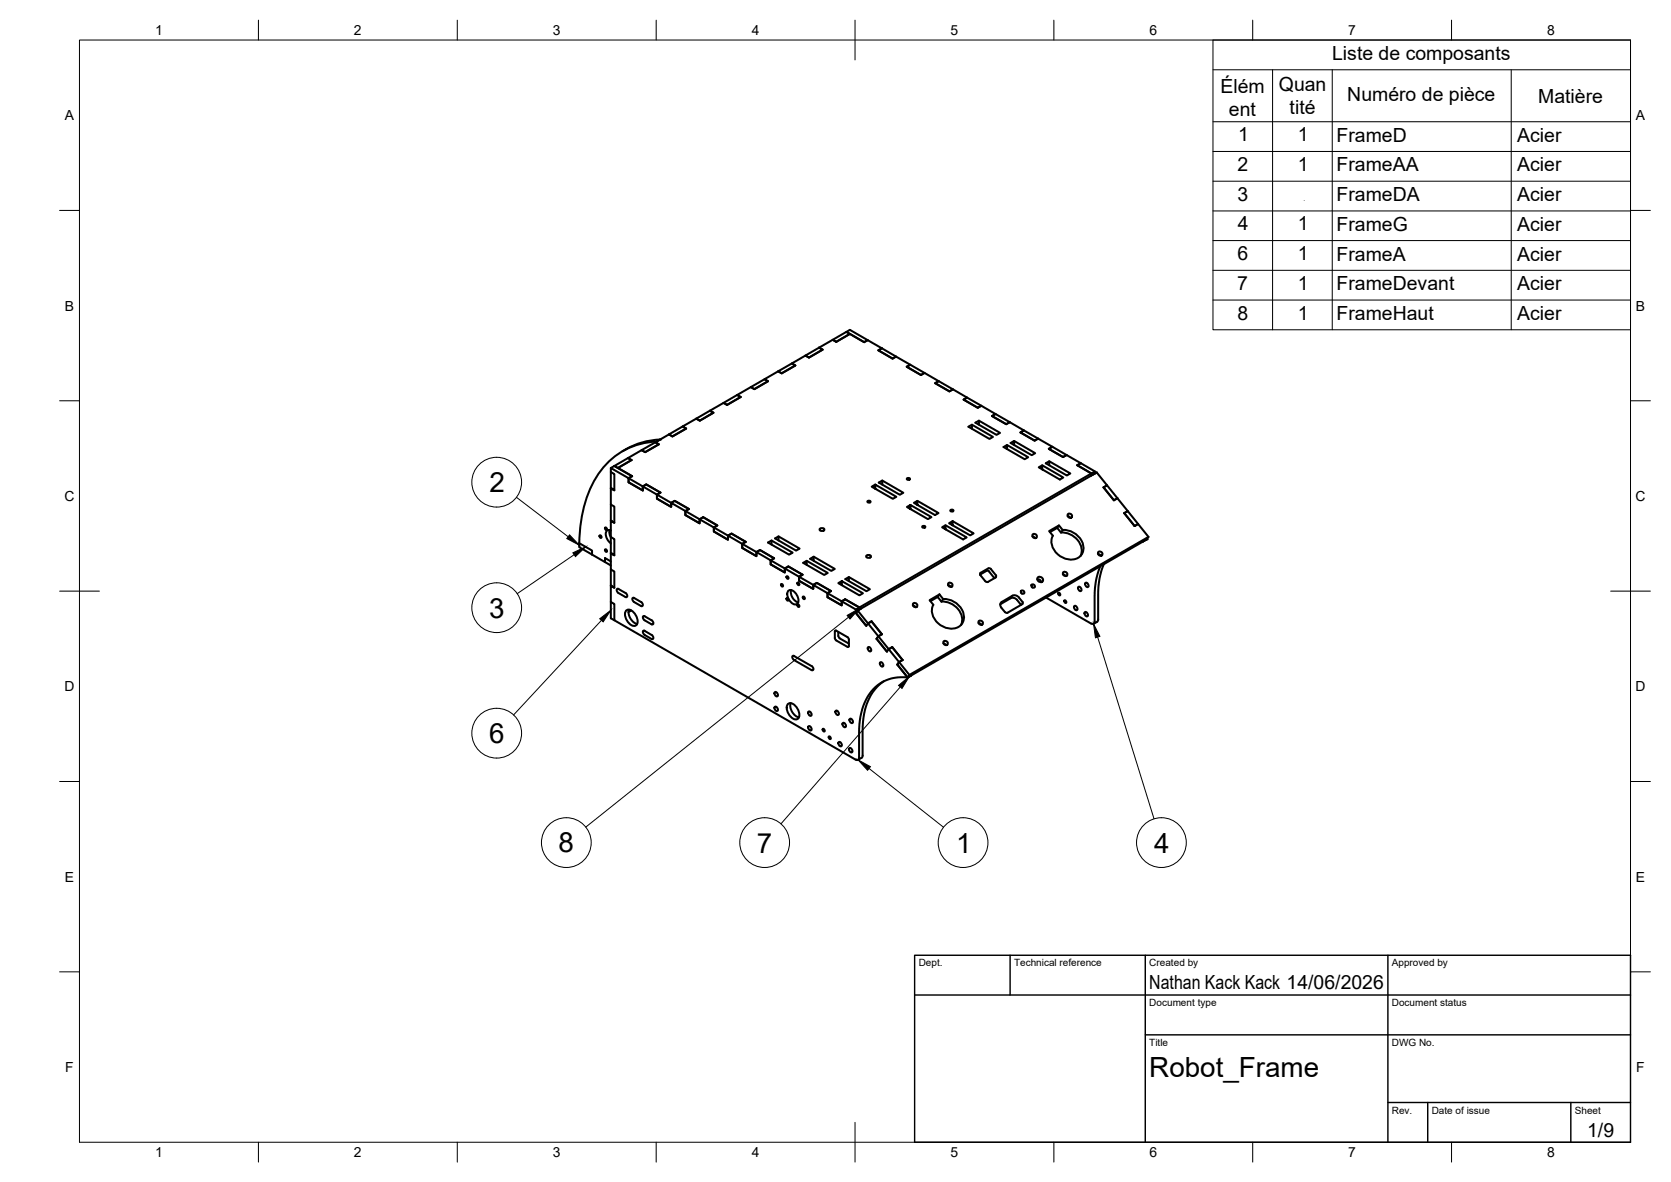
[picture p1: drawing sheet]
<svg xmlns="http://www.w3.org/2000/svg" width="420mm" height="297mm" viewBox="0 0 420 297" stroke-linecap="round" stroke-linejoin="round" font-family="sans-serif">
<!-- layer: Visible -->
<g fill="none" stroke="#000" stroke-width=".51">
<path d="M188.8 97.3l3.4-2 .9 .5-3.4 2zM195.7 93.3l3.4-2 .9 .5-3.4 2zM202.5 89.4l3.5-2 .8 .5-3.4 2zM206 87.4l.8 .5-3.4 2-.9-.5-3.4 1.9 .9 .5-3.4 2-.9-.5-3.5 2 .9 .5-3.4 2-.9-.5-3.4 2 .8 .5-3.4 2-.9-.6-3.4 2 .9 .5-3.4 2-.9-.5-3.5 2 .9 .5-3.4 2-.9-.5-3.4 2 .9 .5-3.5 1.9-.9-.5-3.4 2 .9 .5M210.3 85.9l-.9-.5-3.4 2M212.8 83.4l.9-.5 4.5 2.6-.9 .5zM213.7 83.9l3.6 2.1M213.7 83.9l-3.4 2M213.7 83.9l-.9-.5-3.4 2 .9 .5M217.3 86l.9-.5 3.5 2M220.9 88l.8-.5 3.6 2.1-.9 .5zM221.7 87.5l-.8 .5 3.5 2.1 .9-.5 3.6 2.1-.9 .5 3.6 2 .9-.5 3.5 2.1-.9 .5 3.6 2 .9-.5 3.6 2.1-.9 .5 3.6 2.1 .8-.5 3.6 2-.9 .5 3.6 2.1 .9-.5 3.6 2.1-.9 .5 3.5 2 .9-.5 3.6 2.1-.9 .5 3.6 2.1 .9-.6 3.6 2.1-.9 .5"/>
<path d="M228 92.2l.9-.5 3.6 2-.9 .5zM235.1 96.3l.9-.5 3.6 2-.9 .5zM153.6 118.6v4.1l.9 .5M153.6 117.6l.9-.5 4.4 2.6M155.4 117.6l3.5 2.1M158.8 115.6l-3.4 2M158.8 115.6l-.9-.5-3.4 2 .9 .5M158.9 119.7l-.8 .5v1l3.5 2.1v-1.1l.9-.5 3.6 2.1-.9 .5v1l3.6 2.1v-1l.9-.5 3.5 2-.9 .5v1l3.6 2.1v-1l.9-.5 3.6 2-.9 .6v1l3.5 2v-1l.9-.5 3.6 2.1-.9 .5v1l3.6 2.1v-1.1l.9-.5 3.5 2.1-.8 .5v1l3.5 2.1v-1l.9-.5 3.6 2-.9 .5v1.1l3.6 2v-1l.9-.5 3.6 2-.9 .6v1l3.5 2v-1l.9-.5M158.9 119.7l-.8 .5 3.5 2 .9-.5 3.6 2.1-.9 .5 3.6 2.1 .9-.5 3.5 2-.9 .5 3.6 2.1 .9-.5 3.6 2-.9 .6 3.5 2 .9-.5 3.6 2.1-.9 .5 3.6 2 .9-.5 3.5 2.1-.8 .5 3.5 2.1 .9-.5 3.6 2-.9 .5 3.6 2.1 .9-.5 3.6 2-.9 .6 3.5 2 .9-.5M161.3 113.1l3.5-1.9 .9 .5-3.5 1.9zM165.1 111l.9-.6a19.1 19.1 0 0 0-9.5 3M165.1 111a18.8 18.8 0 0 0-17.1 12.8 36.3 36.3 0 0 0-2.3 12.7"/>
<path d="M168.2 109.2l3.4-2 .9 .5-3.4 2zM175.1 105.2l3.4-2 .9 .5-3.4 2zM181.9 101.2l3.5-1.9 .8 .5-3.4 2zM242.3 100.4l.9-.5 3.5 2.1-.8 .5zM244.4 106.7l5.3 3.1-.9 .5-5.3-3.1 .9-.5v1M246.1 105.7l5.4 3.1-.9 .5-5.3-3.1 .8-.5v1M249.4 104.5l.9-.5 3.6 2.1-.9 .5zM253.2 111.8l5.3 3.1-.9 .5-5.3-3.1 .9-.5v1M255 110.8l5.3 3.1-.9 .5-5.3-3.1 .9-.5v1M256.6 108.7l.9-.5 3.5 2-.9 .5zM262.1 116.9l5.3 3.1-.9 .5-5.3-3.1 .9-.5v1.1M263.7 112.8l.9-.5 3.6 2-.9 .6z"/>
<path d="M263.8 115.9l5.3 3.1-.9 .5-5.2-3.1 .8-.5v1M270.9 116.9l.9-.5 3.5 2.1v.5M270.9 116.9l3.5 2.1v.5v-.5zM274.9 119.2l-58.4 33.7M275.3 118.5l-60.1 34.7M275.8 118.7l-.9 .5M275.8 118.7l2.6 3.3-.9 .5M145.6 136.5v1l3.3 1.9M145.6 136.5l3.3 1.9v1M148.9 139.4l3.2 1.9v-1.1l1.5 .9M150.8 134.6l.3 .1 .1 .4-.3-.1zM152.1 132.6l.4 .1 .1 .5-.4-.1z"/>
<path d="M152.1 138.1l.4 .1 .1 .4h-.4zM153.3 133.2l-.1 .7 .4 1.1M153.6 126.8v4.1l.9 .5M153.6 135v4l.9 .5M153.6 133.3a.94 .94 0 0 0-1.1 .2 .94 .94 0 0 0-.1 1.1l.5 1.3 .7 .7M194 135.8l5.3 3.1-.9 .5-5.3-3.1 .9-.5v1M195.7 134.8l5.4 3.1-.9 .5-5.3-3.1 .8-.5v1M204.6 139.9l5.3 3.1-.9 .5-5.3-3.1 .9-.5v1M206.2 132.8a.68 .68 0 0 1 1.1 .4 .68 .68 0 0 1-.7 .3 .68 .68 0 0 1-.5-.5zM217.9 139.6a.68 .68 0 0 1 1.1 .3 .68 .68 0 0 1-.7 .3 .68 .68 0 0 1-.5-.5zM218.2 125.9l.4-.1 .3 .3-.5 .2-.3-.2zM220.1 121.8l-.9 .5 5.3 3.1 .9-.6-5.3-3v1"/>
<path d="M221.8 120.8l5.3 3-.8 .5-5.3-3 .8-.5v1M228.1 120.2l.4-.1 .3 .3-.5 .2-.3-.2zM228.9 126.9l-.9 .5 5.3 3.1 .9-.6-5.3-3v1M230.7 125.9l5.3 3-.9 .5-5.3-3 .9-.5v1M232 132.2h.4l.3 .3-.5 .1-.3-.1zM237.7 132l5.4 3.1-.9 .5-5.3-3.1 .8-.5v1M239.1 128.1h.3l.3 .3-.5 .1-.3-.1zM239.5 131l5.3 3-.9 .5-5.3-3 .9-.5v1M259.6 134.8l.6 .4M259.8 134.2a.58 .58 0 0 1 .8 .2 .58 .58 0 0 1-.3 .8h-.2a.6 .6 0 0 1-.3-1zM264 133.7l1.8-1 1 1.1M266.3 132l-.5 .7"/>
<path d="M266.8 133.8a4.9 4.9 0 0 1 5.1 5.4l-.2 .5M267.2 133.2l-.9-1.2-2.5 1.5 .9 1.1M267.2 133.2l-.4 .6M267.2 133.2a4.8 4.8 0 0 1 5.1 5.5 3.7 3.7 0 0 1-5.7 1.1 4.1 4.1 0 0 1-1.9-5.2M268.5 129.7l.6 .4M268.6 129.1a.58 .58 0 0 1 .8 .2 .58 .58 0 0 1-.2 .8h-.2a.6 .6 0 0 1-.4-1zM276.1 139.2l.7 .5M276.3 138.6a.58 .58 0 0 1 .8 .3 .58 .58 0 0 1-.3 .8l-.2-.1a.6 .6 0 0 1-.3-1zM277.5 122.5l.9-.5 2.6 3.2M277.5 122.5l2.6 3.2M281 125.2l-.9 .5M281 125.2l2.6 3.2-.9 .6"/>
<path d="M282.7 129l.9-.6 2.6 3.3M282.7 129l2.6 3.2M286.2 131.7l-.9 .5M286.2 131.7l2.6 3.2-.5 .6M287.4 136h.1M287.4 136l-58.3 33.7M288.3 135.5l-.8 .5M288.3 135.5l-.9 .5M288.8 134.9l-60.1 34.7M152.1 140.2v1.1l1.5 .8M153.6 143.1v4.1l.9 .5M153.6 151.3v4.1l.9 .5"/>
<path d="M157.3 149a.68 .68 0 0 1 .2 1.1l-2-1.1a.69 .69 0 0 1-.2-1.1l2 1.1M157.4 153.5a1.41 1.41 0 0 1 2.1 .6l.4 .5a1.99 1.99 0 0 1 0 2.6 2.52 2.52 0 0 1-2.7-2.3zM158.1 153.2a3.1 3.1 0 0 0 2.1 3.6M158.7 153.4l-.7 .4M159.4 150.3l1.8 1M159.4 150.3h-.3a.83 .83 0 0 0 .3 1l1.8 1h.4a.83 .83 0 0 0-.4-1M162.1 154.9l1.7 1M162.1 158.5l1.7 1.1M162.1 154.8l-.4 .1a.84 .84 0 0 0 .4 1l1.7 1h.4a.83 .83 0 0 0-.4-1M162.1 158.5h-.4a.83 .83 0 0 0 .4 1l1.7 1.1M163.8 159.5a.68 .68 0 0 1 .3 1.1h-.3M196.4 146.8l.4 .1 .1 .5-.4-.1z"/>
<path d="M197.8 144.9h.3l.1 .5-.3-.1zM197.8 150.3l.3 .1 .1 .5-.3-.1zM198.2 148.5a1.63 1.63 0 0 1 2.2 1 1.63 1.63 0 0 1-.2 2.4 2.49 2.49 0 0 1-2-3.4zM198.9 148.3a2.82 2.82 0 0 0 1.8 3.1M200.5 151.9l.4 .1 .1 .5-.4-.1zM200.5 146.4l.4 .1 .1 .5-.4-.1zM201.9 150h.3l.1 .5-.3-.1zM202.8 140.9l5.3 3.1-.9 .5-5.2-3.1 .8-.5v1.1M209.9 158.7l.1-.2h.3l3 1.8 .1 .4v1.8l-.3 .1-3-1.8-.2-.5v-1.6M210.8 158.8l.2 1.4 2.4 1.5M211.7 146l-.9 .5 5.3 3.1 .9-.5-5.3-3.1v1.1M212.5 150.6l3.6 2.1v.5"/>
<path d="M213.4 145l5.3 3.1-.8 .5-5.3-3.1 .8-.5v1M215.2 154.1l2.6 3.2 .4-.6 .9-.5M216.5 152.9l-.9 .5-.4 .7 2.6 3.2M216.5 152.9l-.9 .5-.4 .7M218.2 156.7l5.3 6.4 .8-.5M219.1 156.2l-.9 .5-2.6-3.3-.4 .7v-.9l-3.6-2.1v1l-3.5-2v-1l-3.6-2.1v1l-3.6-2v-1.1l-3.6-2v1l-3.5-2.1v-1l-3.6-2.1v1.1l-3.6-2.1v-1l-3.6-2.1v1l-3.5-2v-1l-3.6-2.1v1l-3.6-2.1v-1l-3.5-2v1l-3.6-2.1v-1l-3.6-2.1v1.1l-3.5-2.1v-1l-4.5-2.6v1l.9 .5v4.1l-.9-.5v4.1l.9 .5v4.1l-.9-.5v4.1l.9 .5v4.1l-.9-.6v4.1l.9 .5v4.1l-.9-.5v4.1l.9 .5v4.1l60.6 35 .7 .1 .2-.6M219.1 156.2l2.6 3.2M221.7 159.4l-.8 .5-.5 .6 2.6 3.3 .5-.7 .8-.5M221.7 159.4l-.8 .5-.5 .6 2.6 3.3M229.6 152.2l.6 .4M229.7 151.6a.58 .58 0 0 1 .8 .2 .58 .58 0 0 1-.2 .8h-.3a.6 .6 0 0 1-.3-1zM234 151.1l1.8-1.1 .9 1.2"/>
<path d="M236.2 149.4l-2.5 1.4 1 1.2M236.2 149.4l1 1.1M236.2 149.4l-.4 .6M236.7 151.2a4.9 4.9 0 0 1 5.1 5.3l-.2 .6M237.2 150.5l-.5 .7M237.2 150.5a4.8 4.8 0 0 1 5 5.5 3.7 3.7 0 0 1-5.7 1.1 4.1 4.1 0 0 1-1.8-5.1M238.4 147l.6 .5M238.6 146.5a.58 .58 0 0 1 .8 .2 .58 .58 0 0 1-.3 .8h-.2a.6 .6 0 0 1-.3-1zM246.1 156.6l.6 .4M246.2 156a.58 .58 0 0 1 .8 .2 .58 .58 0 0 1-.2 .8h-.3a.6 .6 0 0 1-.3-1zM246.4 144.4l1.9-1 .4 .2 1.3 1.7M246.6 144l-.1 .5 1.3 1.6 .6 .1"/>
<path d="M248.5 142.8l-2 1.2M248.5 142.8h.5l1.4 1.7-.1 .6M250.3 145.1l-1.9 1.1M251.5 151.9l2.6-1.6a1.33 1.33 0 0 1 1.7 .5l.9 1.2M251.8 152.7l.9 1.1M251.8 152.7a.96 .96 0 0 1 .1-1.5l2.7-1.5a1.31 1.31 0 0 1 1.6 .5l1 1.3-.2 .3-3.7 2.2-.6-.2M256.8 149.1l.2 .1M259.5 147.5l.1 .1M260.8 145.6l.7 .1 .3 .6M260.9 145.2a.73 .73 0 0 1 1.1 0 .73 .73 0 0 1-.2 1.1l-.6-.1a.74 .74 0 0 1-.3-1zM263 150.2l11.3 6.5h.7l.2-.5M266.1 149l.4 .1 .1 .5-.4-.1z"/>
<path d="M267.3 144.3l.6 .5M267.4 143.7a.58 .58 0 0 1 .9 .3 .58 .58 0 0 1-.3 .8l-.2-.1a.6 .6 0 0 1-.4-1zM267.6 150.9l.4 .1 .1 .5-.4-.1zM270.1 152.3l.2-.1a.68 .68 0 0 1 .5 .5 .68 .68 0 0 1-.1 .7 .79 .79 0 0 1-.6-1.1zM271.1 147.5l.2-.1a.68 .68 0 0 1 .6 .5 .68 .68 0 0 1-.2 .7 .79 .79 0 0 1-.6-1.1zM272.7 153.9l.2-.1a.68 .68 0 0 1 .6 .4 .68 .68 0 0 1-.2 .7 .79 .79 0 0 1-.6-1zM272.9 146.5l.2-.1a.68 .68 0 0 1 .5 .4 .68 .68 0 0 1-.1 .7 .79 .79 0 0 1-.6-1zM275.9 156.3l-.9 .5M276.7 142.3a18.9 18.9 0 0 0-1.5 7.7v6.2M277.6 141.8a18.9 18.9 0 0 0-1.5 7.6v6.3l-.2 .5M194.8 174l.1-.1a.68 .68 0 0 1 .6 .4 .68 .68 0 0 1-.1 .7 .79 .79 0 0 1-.6-1zM194.8 177.7l.1-.1a.68 .68 0 0 1 .6 .4 .68 .68 0 0 1-.1 .7 .79 .79 0 0 1-.6-1z"/>
<path d="M198 177a1.41 1.41 0 0 1 2.2 .6l.3 .5a1.99 1.99 0 0 1 0 2.6 2.52 2.52 0 0 1-2.6-2.3zM198.8 176.7a3.1 3.1 0 0 0 2.1 3.6M199.6 164.9l4.5 2.5M199.7 164.8l-.4 .1a.84 .84 0 0 0 .3 1l4.5 2.5h.4a.83 .83 0 0 0-.4-1M203.3 178.9l.1-.1a.68 .68 0 0 1 .6 .4 .68 .68 0 0 1-.1 .7 .79 .79 0 0 1-.6-1zM210.1 178.7l.2-.1a.68 .68 0 0 1 .6 .4 .68 .68 0 0 1-.2 .7 .79 .79 0 0 1-.6-1zM218.2 162.7l.2-.1a.68 .68 0 0 1 .6 .4 .68 .68 0 0 1-.2 .7 .79 .79 0 0 1-.6-1zM221.3 166.5l.1-.1a.68 .68 0 0 1 .6 .4 .68 .68 0 0 1-.1 .7 .79 .79 0 0 1-.6-1zM222.2 171.2a13.6 13.6 0 0 0-5.3 11.4v7.3M223.5 163.1l5.2 6.5-.5 .7M224.3 162.6l2.6 3.3M225.6 167l2.6 3.3 .9-.6"/>
<path d="M226.9 165.9l-.8 .5-.5 .6M228.2 170.3a10.2 10.2 0 0 0-11.4 8l-.7 3.8-.1 8.3M229.1 169.7l-.9 .6M237.2 161.7l.7 .4M237.4 161.1a.58 .58 0 0 1 .8 .2 .58 .58 0 0 1-.3 .8h-.2a.6 .6 0 0 1-.3-1zM203.3 182.5h.1a.68 .68 0 0 1 .6 .4 .68 .68 0 0 1-.1 .7 .79 .79 0 0 1-.6-1.1zM206.9 183.2l.3 .1 .1 .5-.3-.1zM208.4 185.1l.4 .1 .1 .5-.4-.1zM210.8 186.5l.2-.1a.68 .68 0 0 1 .6 .5 .68 .68 0 0 1-.1 .7 .79 .79 0 0 1-.7-1.1zM211.9 181.7l.1-.1a.68 .68 0 0 1 .6 .5 .68 .68 0 0 1-.1 .7 .79 .79 0 0 1-.6-1.1zM213.5 188.1l.2-.1a.68 .68 0 0 1 .6 .4 .68 .68 0 0 1-.2 .7 .79 .79 0 0 1-.6-1zM213.6 180.7l.2-.1a.68 .68 0 0 1 .6 .4 .68 .68 0 0 1-.2 .7 .79 .79 0 0 1-.6-1z"/>
<path d="M216.9 189.9l-.1 .4-1 .7"/>
<circle cx="257.1" cy="148.8" r=".45"/>
<circle cx="259.7" cy="147.2" r=".45"/>
</g>
<g fill="#000">
<circle cx="154.5" cy="117.1" r=".25"/>
<circle cx="165.1" cy="111" r=".25"/>
<circle cx="166" cy="110.5" r=".25"/>
<circle cx="153.6" cy="130.9" r=".25"/>
<circle cx="153.6" cy="122.7" r=".25"/>
<circle cx="153.6" cy="139" r=".25"/>
<circle cx="288.3" cy="135.5" r=".25"/>
<circle cx="153.6" cy="147.2" r=".25"/>
<circle cx="225.6" cy="167" r=".25"/>
<circle cx="229.1" cy="169.7" r=".25"/>
</g>
<!-- layer: BORDER -->
<g fill="none" stroke="#000" stroke-width=".25">
<path d="M20 10.1h390v276.9h-390zM65 5.1v5M115 5.1v5M165 5.1v5M215 5.1v10M265 5.1v5M315 5.1v5M365 5.1v5M15 52.9h5M410 52.9h5M15 100.7h5M410 100.7h5"/>
<path d="M15 148.6h10M405 148.6h10M15 196.4h5M410 196.4h5M15 244.2h5M410 244.2h5M65 287v5M115 287v5M165 287v5M215 282.1v9.9M265 287v5M315 287v5"/>
<path d="M365 287v5"/>
</g>
<!-- layer: TITLEBLOCK -->
<path d="M230 250h180M230 240.1h180v46.9h-180zM254 240.1v9.9M288 240.1v46.9M349 240.1v46.9M288 260.1h122M349 277.1h61M359 277.1v9.9M395 277.1v9.9" fill="none" stroke="#000" stroke-width=".36"/>
<!-- layer: Parts Lists -->
<path d="M305 10.1h105v72.8h-105zM305 17.5h105M320 17.5v65.4M335 17.5v65.4M380 17.5v65.4M305 30.6h105M305 38.1h105M305 45.5h105M305 53h105M305 60.5h105M305 67.9h105M305 75.4h105" fill="none" stroke="#000" stroke-width=".25"/>
<!-- layer: Balloons -->
<g fill="none" stroke="#000" stroke-width=".25">
<circle cx="124.9" cy="121.2" r="6.3"/>
<circle cx="124.9" cy="152.7" r="6.3"/>
<circle cx="124.9" cy="184.3" r="6.3"/>
<circle cx="142.4" cy="211.7" r="6.3"/>
<circle cx="192.3" cy="211.7" r="6.3"/>
<circle cx="242.2" cy="211.7" r="6.3"/>
<circle cx="292" cy="211.7" r="6.3"/>
</g>
<!-- layer: 0 -->
<path d="M143.2 134.4l2.4 2.6-3.1-1.7zM144 138.9l3.3-1.5-2.6 2.5zM150.8 155.5l2.8-2.2-1.9 3zM213 154.7l3.1-1.8-2.4 2.7zM225.9 172.2l2.8-2.2-1.9 3zM275 156.8l1.6 3.1-1.2 .4zM215.8 191l3.1 1.7-.8 .9z" fill="#000" stroke="#000" stroke-width=".25"/>
<path d="M129.9 125l13 9.9M144.4 139.4l-14.4 9.8M151.2 155.9l-22.1 23.8M213.4 155.1l-66.1 52.8M226.4 172.6l-30 34.4M276 160.1l14.2 45.7M218.5 193.1l18.7 14.8" fill="none" stroke="#000" stroke-width=".25"/>
<circle cx="327.5" cy="48.5" r="1.96" fill="#fff"/>
<g font-size="7">
<text x="123" y="123.7">2</text>
<text x="123" y="155.2">3</text>
<text x="123" y="186.7">6</text>
<text x="140.5" y="214.2">8</text>
<text x="190.3" y="214.3">7</text>
<text x="240.5" y="214.3">1</text>
<text x="290.2" y="214.3">4</text>
<text x="289" y="270.6">Robot_Frame</text>
</g>
<g font-size="4.9">
<text x="335" y="15.1">Liste de composants</text>
<text x="306.9" y="23.3">Élém</text>
<text x="321.6" y="22.9">Quan</text>
<text x="309" y="29.1">ent</text>
<text x="324.3" y="28.8">tité</text>
<text x="338.8" y="25.3">Numéro de pièce</text>
<text x="386.8" y="25.8">Matière</text>
<text x="311.3" y="35.5">1</text>
<text x="326.3" y="35.5">1</text>
<text x="336.1" y="35.6">FrameD</text>
<text x="381.5" y="35.6">Acier</text>
<text x="311.2" y="43">2</text>
<text x="326.3" y="43">1</text>
<text x="336.1" y="43.1">FrameAA</text>
<text x="381.5" y="43.1">Acier</text>
<text x="311.1" y="50.4">3</text>
<text x="326.3" y="50.4">1</text>
<text x="336.1" y="50.5">FrameDA</text>
<text x="381.5" y="50.5">Acier</text>
<text x="311.2" y="57.9">4</text>
<text x="326.3" y="57.9">1</text>
<text x="336.1" y="58.1">FrameG</text>
<text x="381.5" y="58">Acier</text>
<text x="311.1" y="65.4">6</text>
<text x="326.3" y="65.4">1</text>
<text x="336.1" y="65.5">FrameA</text>
<text x="381.5" y="65.5">Acier</text>
<text x="311.1" y="72.8">7</text>
<text x="326.3" y="72.8">1</text>
<text x="336.1" y="72.9">FrameDevant</text>
<text x="381.5" y="72.9">Acier</text>
<text x="311.1" y="80.3">8</text>
<text x="326.3" y="80.3">1</text>
<text x="336.1" y="80.4">FrameHaut</text>
<text x="381.5" y="80.4">Acier</text>
<text x="289" y="248.5">Nathan Kack Kack 14/06/2026</text>
<text x="399.1" y="285.7">1/9</text>
</g>
<g font-size="3.5">
<text x="39" y="8.8">1</text>
<text x="89" y="8.8">2</text>
<text x="139" y="8.8">3</text>
<text x="189" y="8.8">4</text>
<text x="239" y="8.8">5</text>
<text x="289" y="8.8">6</text>
<text x="339" y="8.8">7</text>
<text x="389" y="8.8">8</text>
<text x="16.3" y="30.2">A</text>
<text x="411.3" y="30.2">A</text>
<text x="16.3" y="78">B</text>
<text x="411.3" y="78">B</text>
<text x="16.2" y="125.9">C</text>
<text x="411.2" y="125.9">C</text>
<text x="16.2" y="173.7">D</text>
<text x="411.2" y="173.7">D</text>
<text x="16.3" y="221.6">E</text>
<text x="411.3" y="221.6">E</text>
<text x="16.4" y="269.4">F</text>
<text x="411.4" y="269.4">F</text>
<text x="39" y="290.8">1</text>
<text x="89" y="290.8">2</text>
<text x="139" y="290.8">3</text>
<text x="189" y="290.8">4</text>
<text x="239" y="290.8">5</text>
<text x="289" y="290.8">6</text>
<text x="339" y="290.8">7</text>
<text x="389" y="290.8">8</text>
</g>
<g font-size="2.5">
<text x="231" y="242.9">Dept.</text>
<text x="255" y="242.9">Technical reference</text>
<text x="289" y="242.9">Created by</text>
<text x="350" y="242.9">Approved by</text>
<text x="289" y="252.8">Document type</text>
<text x="350" y="252.8">Document status</text>
<text x="289" y="262.9">Title</text>
<text x="350" y="262.9">DWG No.</text>
<text x="350" y="279.9">Rev.</text>
<text x="360" y="279.9">Date of issue</text>
<text x="396" y="279.9">Sheet</text>
</g>
</svg>
